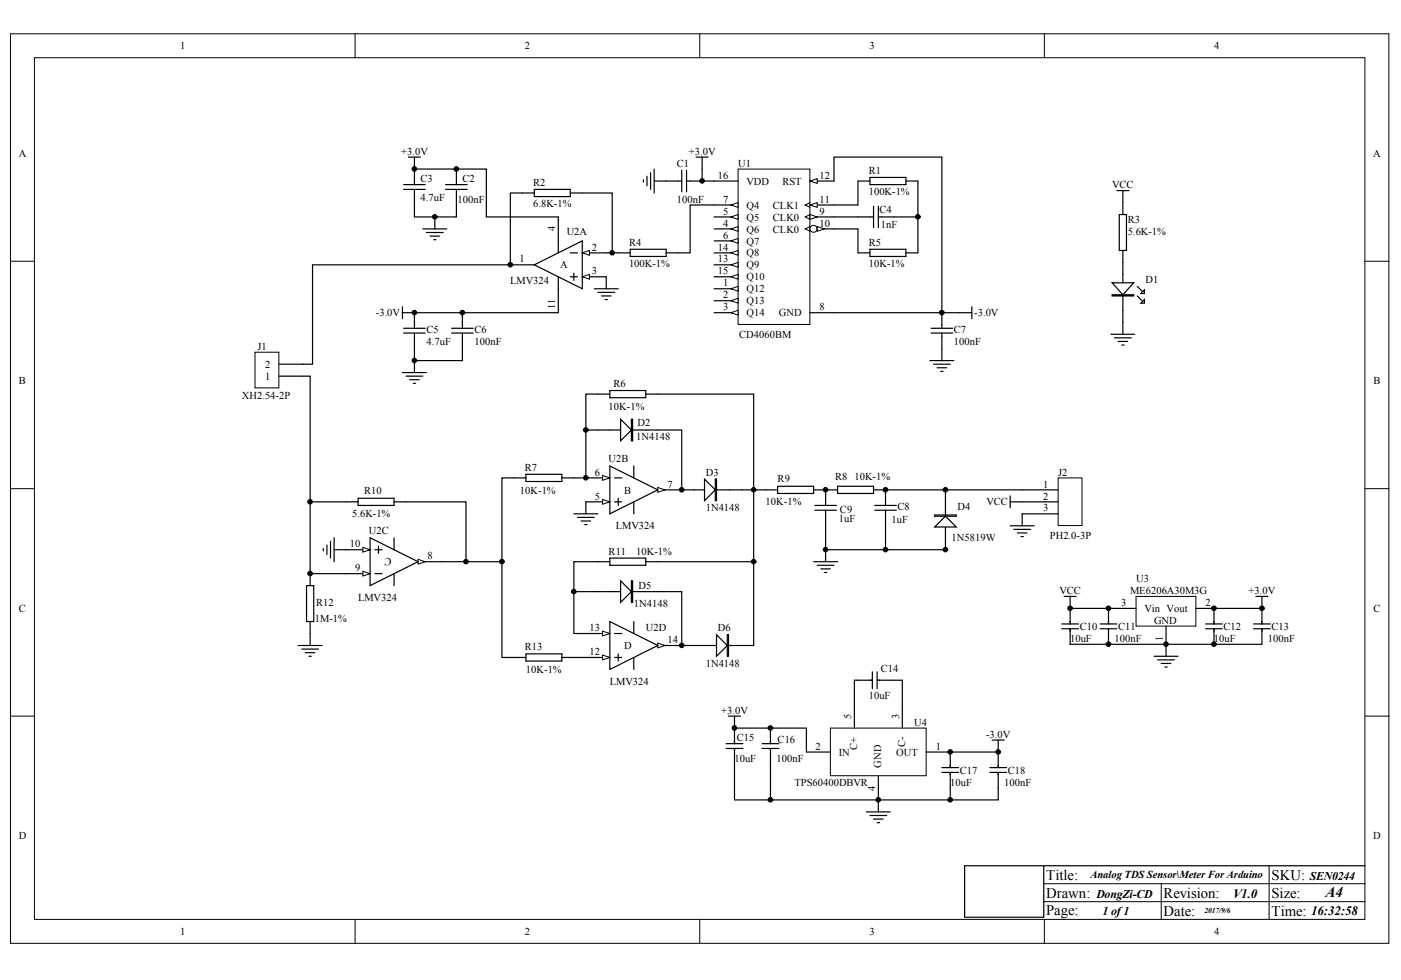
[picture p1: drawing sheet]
<svg xmlns="http://www.w3.org/2000/svg" width="289mm" height="202mm" viewBox="0 0 289 202" stroke-linecap="round" stroke-linejoin="round" font-family="sans-serif">
<g fill="#fff" stroke="#000" stroke-width=".21">
<path d="M2.2 7h284.2v187.6h-284.2z"/>
<path d="M7.1 11.9h274.4v177.7h-274.4z"/>
</g>
<g fill="none" stroke="#000" stroke-width=".21">
<path d="M73.2 7v4.9M144.3 7v4.9M215.4 7v4.9M2.2 53.9h4.9M281.5 53.9h4.9M2.2 100.8h4.9M281.5 100.8h4.9M2.2 147.7h4.9M281.5 147.7h4.9M261.7 178.6v11.1M73.2 189.7v4.9M144.3 189.7v4.9"/>
<path d="M215.3 186h66.2M215.3 182.3h66.2M215.4 189.7v4.9M239.5 182.3v7.4"/>
</g>
<path d="M215.3 178.6v10.6h-16.4v-10.6h82.6" fill="none" stroke="#000" stroke-width=".25"/>
<path d="M218.2 98.6h4.9v9.8h-4.9z" fill="#fff" stroke="#000" stroke-width=".21"/>
<path d="M208.3 103.5h9.9M208.3 108.5h5M208.3 102.3v2.4M209.1 109.2h3.4M209.8 109.9h2M210.6 110.7h.4M210.8 101h7.4M218.2 106h-7.4v2.5" fill="none" stroke="#000" stroke-width=".25"/>
<path d="M234.3 123h12.3v6.1h-12.3z" fill="#fff" stroke="#000" stroke-width=".21"/>
<g fill="none" stroke="#000" stroke-width=".25">
<path d="M219.5 123h2.4M220.7 123v2.5M230.6 125.5h3.7M238 135.4h4.9M238.7 136.1h3.5M239.5 136.8h2M240.2 137.6h.5M240.5 129.2v6.2M259 123h2.5M260.2 123v2.5h-13.6M149.7 154.4h3.5M149.7 153.4h3.5"/>
<path d="M151.5 150.2v3.2M151.5 154.4v3.2M157.2 154.4h3.4M157.2 153.4h3.4M158.9 150.2v3.2M158.9 154.4v3.2"/>
</g>
<path d="M171.2 150.2h19.8v9.8h-19.8z" fill="#fff" stroke="#000" stroke-width=".21"/>
<g fill="none" stroke="#000" stroke-width=".25">
<path d="M179.9 138.6v3.4M180.9 138.6v3.4M219 128.7h3.4M219 129.7h3.4M220.7 129.7v3.2h39.5v-3.2M226.9 128.7h3.4M226.9 129.7h3.4M228.6 125.5v3.2M228.6 129.7v3.2M230.6 125.5h-9.9v3.2M248.6 128.7h3.5M248.6 129.7h3.5"/>
<path d="M250.4 125.5v3.2M250.4 129.7v3.2M258.5 128.7h3.5M258.5 129.7h3.5M260.2 125.5v3.2M150.2 147.7h2.5M151.5 157.6v7.4h54.4v-5.7M151.5 147.7v2.5h14.8v4.9h4.9M158.9 157.6v7.4M176.2 145.2v5M176.7 140.3h3.2M180.9 140.3h5.2v9.9"/>
<path d="M191 155.1h14.9M194.2 158.3h3.5M194.2 159.3h3.5M196 155.1v3.2M196 159.3v5.7M204.1 158.3h3.5M204.1 159.3h3.5M204.6 152.7h2.5M205.9 152.7v5.6M178.7 167.5h4.9M179.4 168.2h3.5M180.1 168.9h2"/>
<path d="M180.9 169.7h.5M181.1 160.1v7.4"/>
</g>
<path d="M152.2 34.9h14.8v32h-14.8z" fill="#fff" stroke="#000" stroke-width=".21"/>
<path d="M147.3 54.6h4.9" fill="none" stroke="#000" stroke-width=".25"/>
<path d="M150.7 54.6l1.5-.5v1z" fill="#fff" stroke="#000" stroke-width=".21"/>
<path d="M147.3 44.7h4.9" fill="none" stroke="#000" stroke-width=".25"/>
<path d="M150.7 44.7l1.5-.4v.9z" fill="#fff" stroke="#000" stroke-width=".21"/>
<path d="M147.3 42.3h4.9" fill="none" stroke="#000" stroke-width=".25"/>
<path d="M150.7 42.3l1.5-.5v1z" fill="#fff" stroke="#000" stroke-width=".21"/>
<path d="M147.3 47.2h4.9" fill="none" stroke="#000" stroke-width=".25"/>
<path d="M150.7 47.2l1.5-.5v1z" fill="#fff" stroke="#000" stroke-width=".21"/>
<path d="M147.3 57.1h4.9" fill="none" stroke="#000" stroke-width=".25"/>
<path d="M150.7 57.1l1.5-.5v1z" fill="#fff" stroke="#000" stroke-width=".21"/>
<path d="M147.3 59.6h4.9" fill="none" stroke="#000" stroke-width=".25"/>
<path d="M150.7 59.6l1.5-.5v1z" fill="#fff" stroke="#000" stroke-width=".21"/>
<path d="M147.3 49.7h4.9" fill="none" stroke="#000" stroke-width=".25"/>
<path d="M150.7 49.7l1.5-.5v1z" fill="#fff" stroke="#000" stroke-width=".21"/>
<path d="M147.3 62h4.9M167 64.5h5" fill="none" stroke="#000" stroke-width=".25"/>
<path d="M150.7 62l1.5-.5v1z" fill="#fff" stroke="#000" stroke-width=".21"/>
<path d="M147.3 52.2h4.9" fill="none" stroke="#000" stroke-width=".25"/>
<path d="M150.7 52.2l1.5-.5v1z" fill="#fff" stroke="#000" stroke-width=".21"/>
<path d="M147.3 64.5h4.9" fill="none" stroke="#000" stroke-width=".25"/>
<path d="M150.7 64.5l1.5-.5v1z" fill="#fff" stroke="#000" stroke-width=".21"/>
<path d="M167 47.2h5" fill="none" stroke="#000" stroke-width=".25"/>
<path d="M167 46.7l-.9 .5 .9 .5" fill="none" stroke="#000" stroke-width=".21"/>
<circle cx="167.8" cy="47.2" r=".72" fill="#fff" stroke="#000" stroke-width=".21"/>
<path d="M168.5 46.7l1.5 .5-1.5 .5z" fill="#fff" stroke="#000" stroke-width=".21"/>
<path d="M167 44.7h5" fill="none" stroke="#000" stroke-width=".25"/>
<path d="M167 44.3l-.9 .4 .9 .5" fill="none" stroke="#000" stroke-width=".21"/>
<path d="M167 44.3l1.5 .4-1.5 .5z" fill="#fff" stroke="#000" stroke-width=".21"/>
<path d="M167 37.3h5" fill="none" stroke="#000" stroke-width=".25"/>
<path d="M167 37.3l1.5-.5v1z" fill="#fff" stroke="#000" stroke-width=".21"/>
<path d="M167 42.3h5" fill="none" stroke="#000" stroke-width=".25"/>
<path d="M167 41.8l-.9 .5 .9 .5" fill="none" stroke="#000" stroke-width=".21"/>
<path d="M167 42.3l1.5-.5v1z" fill="#fff" stroke="#000" stroke-width=".21"/>
<path d="M147.3 37.3h4.9M120.1 52.2h4.9" fill="none" stroke="#000" stroke-width=".25"/>
<path d="M120.1 52.2l1.5-.5v1z" fill="#fff" stroke="#000" stroke-width=".21"/>
<path d="M120.1 57.1h4.9" fill="none" stroke="#000" stroke-width=".25"/>
<path d="M120.1 57.1l1.5-.5v1z" fill="#fff" stroke="#000" stroke-width=".21"/>
<g fill="none" stroke="#000" stroke-width=".25">
<path d="M83.2 38.1h4.5M83.2 39.1h4.5M84.2 32.4h2.5M85.5 34.9h14.8v9.8h14.8v7.5M85.5 39.1v5.6h8.6v-5.6M85.5 32.4v5.7M91.9 38.1h4.4M91.9 39.1h4.4M94.1 34.9v3.2M110.2 39.8h-5v14.8h-40.7v20.5h-2M110.2 39.1h7.4v1.5h-7.4zM117.6 39.8h8.7v12.4"/>
<path d="M132.7 37.1v.5M133.4 36.4v1.9M134.2 35.6v3.5M134.9 37.3h5.7M134.9 34.9v4.9M140.6 35.1v4.5M141.6 37.3h3.2M141.6 35.1v4.5M143.6 32.4h2.4M144.8 32.4v4.9h2.5M172 37.3v-4.9h22.2v35.3M179.4 37.3h-2.5v5h-4.9"/>
<path d="M179.4 36.6h7.4v1.5h-7.4zM186.8 37.3h2.5v14.9h-2.5M87.2 47.2h4.9M87.9 48h3.5M88.7 48.7h2M89.4 49.4h.5M89.7 44.7v2.5M105.2 54.6h5M110.2 54.6l9.9-4.9v9.9zM115.1 57.1v7.4h-32.1M117.6 52.2h1.5M117.6 57.1h1.5"/>
<path d="M118.3 56.4v1.4M122.5 59.6h5M125 52.2h5M125 57.1v2.5M130 51.4h7.4v1.5h-7.4zM147.3 42.3h-5v9.9h-4.9M172 47.2h4.9v5h2.5M172 44.7h8.1M179.4 51.4h7.4v1.5h-7.4zM180.1 42.5v4.5M181.1 44.7h8.2M181.1 42.5v4.5"/>
<path d="M83 76.8h4.9M83 63.3v2.4M83.2 68.7h4.5M83.2 67.7h4.5M83.7 77.6h3.5M84.5 78.3h2M85.2 79.1h.5M85.5 68.7v5.7h9.9v-5.7M85.5 64.5v3.2M85.5 74.4v2.4M93.1 68.7h4.5M93.1 67.7h4.5"/>
<path d="M95.4 64.5v3.2M123.3 60.3h3.5M124 61h2M124.8 61.8h.5M172 64.5h28.4M191.8 74.4h4.9M192 68.7h4.5M192 67.7h4.5M192.5 75.1h3.5M193.3 75.9h1.9M194 76.6h.5M194.2 68.7v5.7"/>
<path d="M200.4 63.3v2.4"/>
</g>
<path d="M52.6 72.7h4.9v7.3h-4.9z" fill="#fff" stroke="#000" stroke-width=".21"/>
<path d="M57.5 77.6h5M57.5 75.1h5M66.7 113.1v.5M67.4 112.4v2M68.2 111.7v3.4M68.9 110.9v5M68.9 113.4h7.4M71.4 103.5h2.4M73.8 102.8h7.5v1.5h-7.5zM81.3 103.5h2.4" fill="none" stroke="#000" stroke-width=".25"/>
<path d="M74.8 112.9l1.5 .5-1.5 .5z" fill="#fff" stroke="#000" stroke-width=".21"/>
<path d="M71.4 118.3h4.9" fill="none" stroke="#000" stroke-width=".25"/>
<path d="M74.8 117.8l1.5 .5-1.5 .5z" fill="#fff" stroke="#000" stroke-width=".21"/>
<path d="M86.2 115.9h5" fill="none" stroke="#000" stroke-width=".25"/>
<path d="M86.2 115.4l1.5 .5-1.5 .5z" fill="#fff" stroke="#000" stroke-width=".21"/>
<path d="M123.3 88.7h12.4M76.3 110.9l9.9 5-9.9 4.9zM77.3 118.3h1.5M77.3 113.4h1.5M78.1 112.7v1.4M81.3 110.9v2.5M81.3 118.3v2.5" fill="none" stroke="#000" stroke-width=".25"/>
<path d="M128 86.5l2.2 2.2-2.2 2.2z" fill="#fff" stroke="#000" stroke-width=".25"/>
<path d="M130.2 86.5h.3v4.4h-.3zM140.6 101h12.4" fill="none" stroke="#000" stroke-width=".25"/>
<path d="M145.3 98.8l2.2 2.2-2.2 2.3z" fill="#fff" stroke="#000" stroke-width=".25"/>
<g fill="none" stroke="#000" stroke-width=".25">
<path d="M106 98.6h2.5M108.5 97.8h7.4v1.5h-7.4zM115.9 98.6h2.4M123.3 81.3h2.5M125.8 80.6h7.4v1.4h-7.4zM133.2 81.3h2.5M147.5 98.8h.3v4.5h-.3zM118.3 106h5M119.1 106.7h3.4M119.8 107.5h2M120.6 108.2h.5M120.8 103.5v2.5"/>
<path d="M123.3 115.9h2.5M125.8 115.1h7.4v1.5h-7.4zM133.2 115.9h2.5M157.9 101h2.5M160.4 100.3h7.4v1.5h-7.4zM167.8 115.9h4.9M167.8 101h2.5v3.3M168 104.3h4.5M168 105.2h4.5M168.5 116.6h3.5M169.3 117.3h1.9M170 118.1h.5"/>
<path d="M170.3 105.2v3.3M170.3 113.4v2.5M195 101v12.4M106 135.6h2.5M108.5 134.9h7.4v1.5h-7.4zM115.9 135.6h2.4"/>
</g>
<path d="M192.8 108.7l2.2-2.2 2.2 2.2z" fill="#fff" stroke="#000" stroke-width=".25"/>
<path d="M135.7 88.7h4.9v12.3M192.8 106.2h4.4v.3h-4.4zM123.3 122h12.4" fill="none" stroke="#000" stroke-width=".25"/>
<path d="M128 119.8l2.2 2.2-2.2 2.3z" fill="#fff" stroke="#000" stroke-width=".25"/>
<path d="M123.3 115.9h-5v14.8h2.5M130.2 119.8h.3v4.5h-.3zM143.1 133.1h12.3" fill="none" stroke="#000" stroke-width=".25"/>
<path d="M147.8 130.9l2.2 2.2-2.2 2.3z" fill="#fff" stroke="#000" stroke-width=".25"/>
<g fill="none" stroke="#000" stroke-width=".25">
<path d="M106 98.6h-2.5v37h2.5M120.8 88.7h2.5M123.3 81.3h-2.5v17.3h-2.5M135.7 81.3h19.7v19.7h-2.4M71.4 103.5h-7.4v14.8h7.4M83.7 103.5h12.4v12.4M91.2 115.9h12.3M120.8 103.5h5M135.7 115.9h19.7M157.9 101h-2.5v32.1M118.3 135.6h2.5M118.3 122h5"/>
<path d="M135.7 122h4.9v11.1h2.5M150 130.9h.2v4.5h-.2z"/>
</g>
<path d="M124.3 103l1.5 .5-1.5 .5z" fill="#fff" stroke="#000" stroke-width=".21"/>
<path d="M120.8 98.6h5" fill="none" stroke="#000" stroke-width=".25"/>
<path d="M124.3 98.1l1.5 .5-1.5 .5z" fill="#fff" stroke="#000" stroke-width=".21"/>
<path d="M135.7 101h4.9" fill="none" stroke="#000" stroke-width=".25"/>
<path d="M135.7 100.6l1.4 .4-1.4 .5z" fill="#fff" stroke="#000" stroke-width=".21"/>
<path d="M125.8 96.1l9.9 4.9-9.9 5zM126.8 98.6h1.4M130.7 96.1v2.5M126.8 103.5h1.4M127.5 102.8v1.5M130.7 103.5v2.5M120.8 135.6h5" fill="none" stroke="#000" stroke-width=".25"/>
<path d="M124.3 135.1l1.5 .5-1.5 .5z" fill="#fff" stroke="#000" stroke-width=".21"/>
<path d="M120.8 130.7h5" fill="none" stroke="#000" stroke-width=".25"/>
<path d="M124.3 130.2l1.5 .5-1.5 .5z" fill="#fff" stroke="#000" stroke-width=".21"/>
<path d="M135.7 133.1h4.9" fill="none" stroke="#000" stroke-width=".25"/>
<path d="M135.7 132.7l1.4 .4-1.4 .5z" fill="#fff" stroke="#000" stroke-width=".21"/>
<g fill="none" stroke="#000" stroke-width=".25">
<path d="M230.3 39.3h2.5M231.6 39.3v5M230.8 44.3h1.5v7.4h-1.5zM231.6 51.7v14.8M234.5 59.1l1 1M62.5 77.6h1.5v25.9M234.5 61l1 1M64 118.3v2.5M61.5 133.1h4.9M62.2 133.9h3.5M63 134.6h1.9M63.2 120.8h1.5v7.4h-1.5z"/>
<path d="M63.7 135.4h.5M64 128.2v4.9M125.8 128.2l9.9 4.9-9.9 5zM126.8 130.7h1.4M126.8 135.6h1.4M127.5 134.9v1.5M130.7 128.2v2.5M130.7 135.6v2.5"/>
</g>
<g fill="#fff" stroke="#000" stroke-width=".25">
<path d="M229.3 58.3h4.5l-2.2 2.5z"/>
<path d="M235.3 62.5l.7-.7v.7z"/>
<path d="M235.3 60.6l.7-.8v.8z"/>
<path d="M229.3 60.8h4.5v.2h-4.5z" fill-rule="evenodd"/>
</g>
<g fill="none" stroke="#000" stroke-width=".25">
<path d="M229.1 68.9h4.9M229.8 69.7h3.5M230.6 70.4h2M231.3 71.2h.5M231.6 66.5v2.4M170.3 101h2.4M172.7 100.3h7.4v1.5h-7.4zM180.1 101h30.7M180.4 104.3h4.4M180.4 105.2h4.4M182.6 105.2v8.2h-12.3v-4.9M182.6 113.4h12.4v.2"/>
<path d="M182.6 101v3.3M176.7 140.3h-.5v4.9"/>
</g>
<g fill="#000" stroke="#000" stroke-width=".21">
<circle cx="85.5" cy="34.8" r=".48"/>
<circle cx="94.1" cy="34.8" r=".48"/>
<circle cx="144.8" cy="37.3" r=".48"/>
<circle cx="89.7" cy="44.7" r=".48"/>
<circle cx="105.2" cy="54.6" r=".48"/>
<circle cx="126.3" cy="52.1" r=".48"/>
<circle cx="189.3" cy="44.7" r=".48"/>
<circle cx="85.5" cy="74.4" r=".48"/>
<circle cx="85.5" cy="64.5" r=".48"/>
<circle cx="95.3" cy="64.5" r=".48"/>
<circle cx="194.2" cy="64.5" r=".48"/>
<circle cx="120.8" cy="98.6" r=".48"/>
<circle cx="120.8" cy="88.7" r=".48"/>
<circle cx="64" cy="118.3" r=".48"/>
<circle cx="64" cy="103.5" r=".48"/>
<circle cx="96.1" cy="115.8" r=".48"/>
<circle cx="103.5" cy="115.8" r=".48"/>
<circle cx="140.6" cy="101" r=".48"/>
<circle cx="155.4" cy="115.8" r=".48"/>
<circle cx="155.4" cy="101" r=".48"/>
<circle cx="170.3" cy="101" r=".48"/>
<circle cx="170.3" cy="113.4" r=".48"/>
<circle cx="182.6" cy="101" r=".48"/>
<circle cx="182.6" cy="113.4" r=".48"/>
<circle cx="195" cy="101" r=".48"/>
<circle cx="195" cy="113.4" r=".48"/>
<circle cx="118.3" cy="122" r=".48"/>
<circle cx="140.6" cy="133.1" r=".48"/>
<circle cx="220.7" cy="125.5" r=".48"/>
<circle cx="228.6" cy="132.9" r=".48"/>
<circle cx="228.6" cy="125.5" r=".48"/>
<circle cx="240.5" cy="132.9" r=".48"/>
<circle cx="250.3" cy="132.9" r=".48"/>
<circle cx="250.3" cy="125.5" r=".48"/>
<circle cx="260.2" cy="125.5" r=".48"/>
<circle cx="151.5" cy="150.2" r=".48"/>
<circle cx="158.9" cy="150.2" r=".48"/>
<circle cx="196" cy="155.1" r=".48"/>
<circle cx="205.9" cy="155.1" r=".48"/>
<circle cx="158.9" cy="165" r=".48"/>
<circle cx="181.1" cy="165" r=".48"/>
<circle cx="196" cy="165" r=".48"/>
</g>
<text font-size="3.1" x="273.3" y="185.1">A4</text>
<g font-size="3">
<text x="215.7" y="181.6">Title:</text>
<text x="215.7" y="185.3">Drawn:</text>
<text x="240" y="185.3">Revision:</text>
<text x="262.2" y="181.6">SKU:</text>
<text x="262.2" y="185.3">Size:</text>
<text x="215.7" y="188.7">Page:</text>
<text x="240" y="189">Date:</text>
<text x="262.2" y="189">Time:</text>
</g>
<g font-size="2.7">
<text x="254.3" y="185.2">V1.0</text>
<text x="270.4" y="188.8">16:32:58</text>
</g>
<g font-size="2.4">
<text x="226.1" y="185.2">DongZi-CD</text>
<text x="270.1" y="181.5">SEN0244</text>
<text x="227.4" y="188.7">1 of 1</text>
</g>
<g font-size="2.2">
<text x="37.2" y="10.2">1</text>
<text x="108.2" y="10.2">2</text>
<text x="179.3" y="10.2">3</text>
<text x="250.4" y="10.2">4</text>
<text x="3.9" y="32.4">A</text>
<text x="82.7" y="31.9">+3.0V</text>
<text x="139.6" y="34.4">C1</text>
<text x="142.1" y="31.9">+3.0V</text>
<text x="152.2" y="34.4">U1</text>
<text x="179.2" y="35.9">R1</text>
<text x="283.2" y="32.4">A</text>
<text x="86.7" y="41.5">4.7uF</text>
<text x="86.7" y="37.6">C3</text>
<text x="94.4" y="41.8">100nF</text>
<text x="95.4" y="37.6">C2</text>
<text x="109.9" y="38.3">R2</text>
<text x="139.6" y="41.8">100nF</text>
<text x="148" y="36.9">16</text>
<text x="149.1" y="41.8">7</text>
<text x="153.9" y="38.1">VDD</text>
<text x="161.4" y="38.1">RST</text>
<text x="169" y="36.9">12</text>
<text x="169" y="41.8">11</text>
<text x="179.2" y="40.3">100K-1%</text>
<text x="229.4" y="38.8">VCC</text>
<text x="109.9" y="42.8">6.8K-1%</text>
<text x="149.1" y="44.3">5</text>
<text x="149.1" y="46.7">4</text>
<text x="153.9" y="45.5">Q5</text>
<text x="153.9" y="43">Q4</text>
<text x="153.9" y="48">Q6</text>
<text x="159.4" y="48">CLK0</text>
<text x="159.4" y="45.5">CLK0</text>
<text x="159.4" y="43">CLK1</text>
<text x="169" y="46.7">10</text>
<text x="169" y="44.3">9</text>
<text x="181.4" y="44">C4</text>
<text x="181.6" y="47">1nF</text>
<text x="232.6" y="46">R3</text>
<text x="116.9" y="48.5">U2A</text>
<text x="122.1" y="51.7">2</text>
<text x="129.7" y="50.7">R4</text>
<text x="148" y="51.7">14</text>
<text x="149.1" y="49.2">6</text>
<text x="153.9" y="50.4">Q7</text>
<text x="153.9" y="52.9">Q8</text>
<text x="179.2" y="50.7">R5</text>
<text x="232.6" y="48.5">5.6K-1%</text>
<text x="105.2" y="58.6">LMV324</text>
<text x="107.1" y="54.1">1</text>
<text x="115.5" y="55.4">A</text>
<text x="122.1" y="56.6">3</text>
<text x="129.7" y="55.1">100K-1%</text>
<text x="148" y="54.1">13</text>
<text x="148" y="56.6">15</text>
<text x="149.1" y="59.1">1</text>
<text x="153.9" y="55.4">Q9</text>
<text x="153.9" y="57.8">Q10</text>
<text x="179.2" y="55.1">10K-1%</text>
<text x="236.3" y="58.3">D1</text>
<text x="77.5" y="65.3">-3.0V</text>
<text x="149.1" y="61.5">2</text>
<text x="149.1" y="64">3</text>
<text x="153.9" y="60.3">Q12</text>
<text x="153.9" y="62.8">Q13</text>
<text x="153.9" y="65.3">Q14</text>
<text x="160.6" y="65.3">GND</text>
<text x="169" y="64">8</text>
<text x="200.9" y="65.3">-3.0V</text>
<text x="87.9" y="71.2">4.7uF</text>
<text x="87.9" y="68.7">C5</text>
<text x="97.8" y="71.2">100nF</text>
<text x="97.8" y="68.7">C6</text>
<text x="152.5" y="69.7">CD4060BM</text>
<text x="196.7" y="71.2">100nF</text>
<text x="196.7" y="68.7">C7</text>
<text x="53.1" y="72.2">J1</text>
<text x="54.7" y="75.9">2</text>
<text x="3.9" y="79.3">B</text>
<text x="49.9" y="82.3">XH2.54-2P</text>
<text x="54.7" y="78.3">1</text>
<text x="126.5" y="79.8">R6</text>
<text x="283.3" y="79.3">B</text>
<text x="125.5" y="84.5">10K-1%</text>
<text x="131.4" y="88">D2</text>
<text x="125.5" y="95.4">U2B</text>
<text x="131.2" y="90.7">1N4148</text>
<text x="75.1" y="101.8">R10</text>
<text x="107.2" y="101.8">10K-1%</text>
<text x="108.2" y="97.1">R7</text>
<text x="122.7" y="98.1">6</text>
<text x="128.7" y="101.8">B</text>
<text x="137.6" y="100.6">7</text>
<text x="145.5" y="98.1">D3</text>
<text x="160.4" y="99.3">R9</text>
<text x="172.2" y="99.1">R8</text>
<text x="176.2" y="99.1">10K-1%</text>
<text x="215.2" y="100.6">1</text>
<text x="218.2" y="98.1">J2</text>
<text x="72.6" y="106.7">5.6K-1%</text>
<text x="122.7" y="103">5</text>
<text x="145.5" y="105.5">1N4148</text>
<text x="157.9" y="104.3">10K-1%</text>
<text x="173" y="107.7">1uF</text>
<text x="173.2" y="105.7">C9</text>
<text x="183.9" y="108">1uF</text>
<text x="185.1" y="105.3">C8</text>
<text x="197.5" y="105.3">D4</text>
<text x="203.4" y="104.3">VCC</text>
<text x="215.2" y="103">2</text>
<text x="215.2" y="105.5">3</text>
<text x="72.1" y="112.9">10</text>
<text x="76.1" y="110.2">U2C</text>
<text x="127" y="109.2">LMV324</text>
<text x="196.2" y="111.7">1N5819W</text>
<text x="216.5" y="111.2">PH2.0-3P</text>
<text x="73.3" y="117.8">9</text>
<text x="80.8" y="115.1" transform="rotate(-180 80.8 115.1)">C</text>
<text x="88.2" y="115.4">8</text>
<text x="125.5" y="114.4">R11</text>
<text x="131.2" y="114.4">10K-1%</text>
<text x="65.2" y="125">R12</text>
<text x="73.8" y="124">LMV324</text>
<text x="130.7" y="125.3">1N4148</text>
<text x="131.7" y="121.6">D5</text>
<text x="218.5" y="122.5">VCC</text>
<text x="231.2" y="125">3</text>
<text x="233.1" y="122.5">ME6206A30M3G</text>
<text x="234.3" y="120.1">U3</text>
<text x="248.6" y="125">2</text>
<text x="257.5" y="122.5">+3.0V</text>
<text x="3.9" y="126.2">C</text>
<text x="64.9" y="128.2">1M-1%</text>
<text x="121.6" y="130.2">13</text>
<text x="133.2" y="130.2">U2D</text>
<text x="148" y="130.2">D6</text>
<text x="222.7" y="129.9">C10</text>
<text x="230.6" y="129.9">C11</text>
<text x="236" y="126.2">Vin Vout</text>
<text x="238" y="128.7">GND</text>
<text x="252.3" y="129.9">C12</text>
<text x="262.2" y="129.9">C13</text>
<text x="283.3" y="126.2">C</text>
<text x="108.2" y="134.1">R13</text>
<text x="121.6" y="135.1">12</text>
<text x="128.7" y="133.9">D</text>
<text x="137.6" y="132.7">14</text>
<text x="145.5" y="137.6">1N4148</text>
<text x="220.7" y="132.4">10uF</text>
<text x="229.8" y="132.4">100nF</text>
<text x="250.4" y="132.4">10uF</text>
<text x="261.5" y="132.4">100nF</text>
<text x="108.5" y="138.8">10K-1%</text>
<text x="125.8" y="141.3">LMV324</text>
<text x="181.6" y="138.6">C14</text>
<text x="148.7" y="147.2">+3.0V</text>
<text x="179.2" y="144.3">10uF</text>
<text x="188.6" y="149.7">U4</text>
<text x="152" y="152.9">C15</text>
<text x="160.4" y="153.2">C16</text>
<text x="168.2" y="154.6">2</text>
<text x="173" y="155.9">IN</text>
<text x="184.8" y="155.9">OUT</text>
<text x="193" y="154.6">1</text>
<text x="203.4" y="152.2">-3.0V</text>
<text x="151.5" y="157.1">10uF</text>
<text x="160.1" y="157.1">100nF</text>
<text x="197.9" y="159.6">C17</text>
<text x="207.8" y="159.6">C18</text>
<text x="163.8" y="162">TPS60400DBVR</text>
<text x="196" y="162">10uF</text>
<text x="207.1" y="162">100nF</text>
<text x="3.9" y="173.1">D</text>
<text x="283.2" y="173.1">D</text>
<text x="224.9" y="181.1">Analog TDS Sensor\Meter For Arduino</text>
<text x="37.2" y="192.9">1</text>
<text x="108.2" y="192.9">2</text>
<text x="179.3" y="192.9">3</text>
<text x="250.4" y="192.9">4</text>
</g>
<g font-size="2.1">
<text x="114.5" y="47.7" transform="rotate(-90 114.5 47.7)">4</text>
<text x="114.5" y="63.7" transform="rotate(-90 114.5 63.7)">11</text>
<text x="239.8" y="132.3" transform="rotate(-90 239.8 132.3)">1</text>
<text x="175.5" y="148.2" transform="rotate(-90 175.5 148.2)">5</text>
<text x="185.4" y="148.2" transform="rotate(-90 185.4 148.2)">3</text>
<text x="176.8" y="154.7" transform="rotate(-90 176.8 154.7)">C+</text>
<text x="186.7" y="154.2" transform="rotate(-90 186.7 154.2)">C-</text>
<text x="181.7" y="158.3" transform="rotate(-90 181.7 158.3)">GND</text>
<text x="180.5" y="163.1" transform="rotate(-90 180.5 163.1)">4</text>
</g>
<text font-size="1.6" x="248.4" y="188.4">2017/9/6</text>
</svg>
